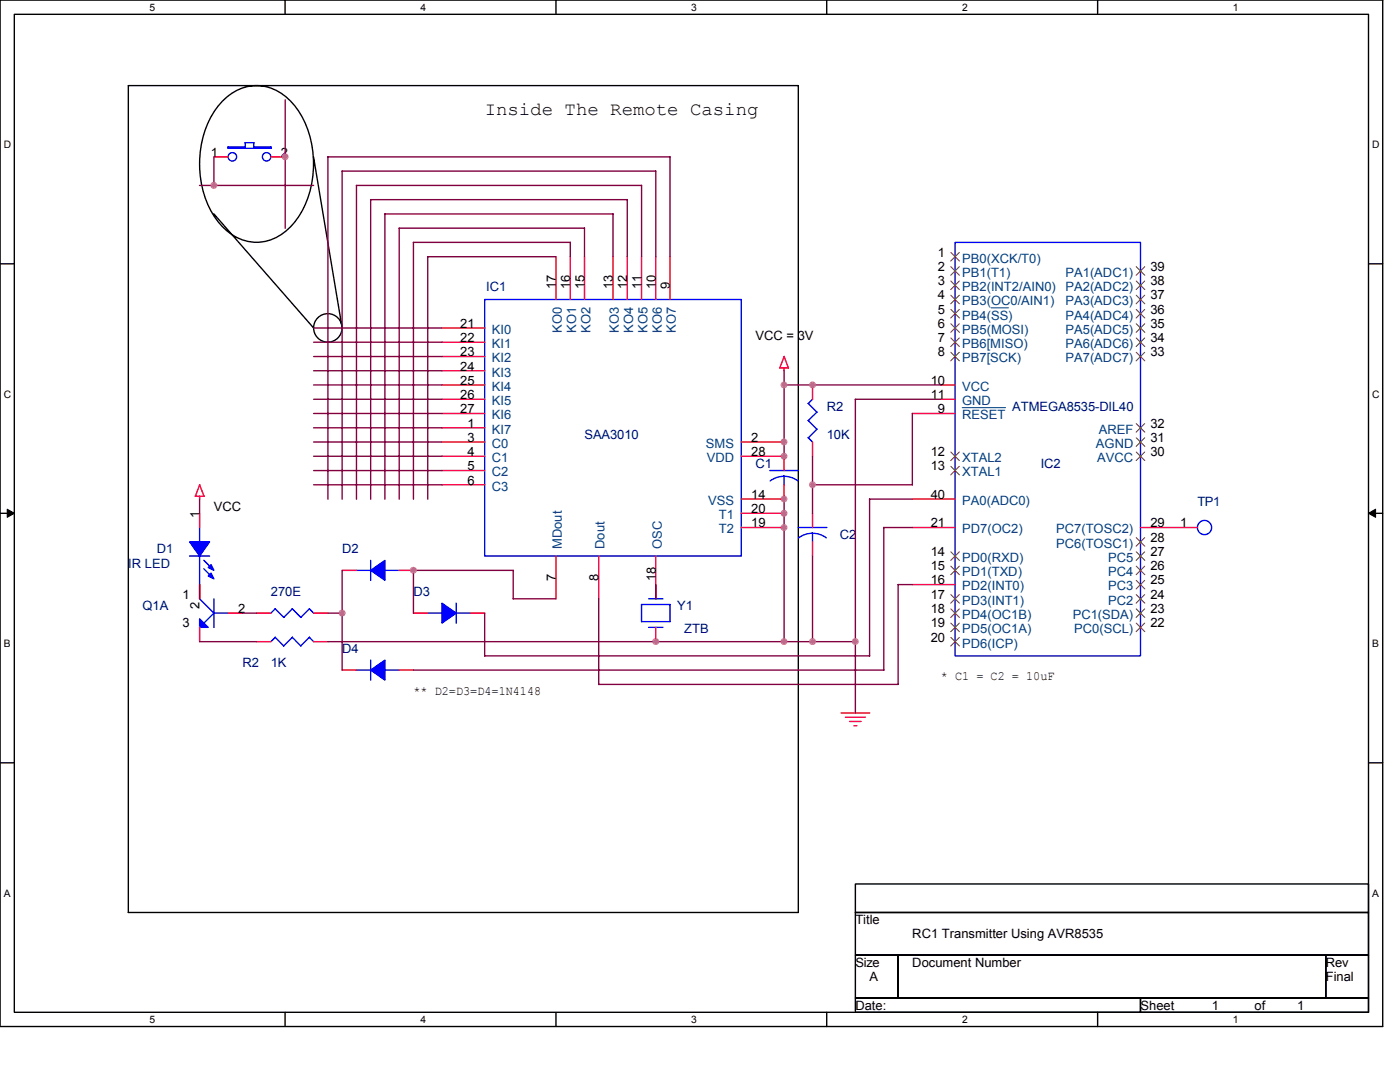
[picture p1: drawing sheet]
<svg xmlns="http://www.w3.org/2000/svg" width="279mm" height="216mm" viewBox="0 0 279 216" stroke-linecap="round" stroke-linejoin="round" font-family="sans-serif">
<path d="M0 0h275.9v204.8h-275.9zM2.9 2.9h270.2v199.1h-270.2z" fill="none" stroke="#000" stroke-width=".28"/>
<g fill="#fff">
<path d="M29.9 .3h1.1v2.3h-1.1z"/>
<path d="M29.9 202.3h1.1v2.3h-1.1z"/>
</g>
<path d="M56.9 0v2.9M56.9 202v2.8" fill="none" stroke="#000" stroke-width=".28"/>
<g fill="#fff">
<path d="M83.9 .3h1.1v2.3h-1.1z"/>
<path d="M83.9 202.3h1.1v2.3h-1.1z"/>
</g>
<path d="M111 0v2.9M111 202v2.8" fill="none" stroke="#000" stroke-width=".28"/>
<g fill="#fff">
<path d="M138 .3h1.1v2.3h-1.1z"/>
<path d="M138 202.3h1.1v2.3h-1.1z"/>
</g>
<path d="M165 0v2.9M165 202v2.8" fill="none" stroke="#000" stroke-width=".28"/>
<g fill="#fff">
<path d="M192 .3h1.1v2.3h-1.1z"/>
<path d="M192 202.3h1.1v2.3h-1.1z"/>
</g>
<path d="M219.1 0v2.9M219.1 202v2.8" fill="none" stroke="#000" stroke-width=".28"/>
<g fill="#fff">
<path d="M246.1 .3h1.1v2.3h-1.1z"/>
<path d="M246.1 202.3h1.1v2.3h-1.1z"/>
<path d="M.7 27.7h1.5v2.3h-1.5z"/>
<path d="M273.8 27.7h1.5v2.3h-1.5z"/>
<path d="M.7 77.5h1.5v2.3h-1.5z"/>
<path d="M273.8 77.5h1.5v2.3h-1.5z"/>
</g>
<path d="M0 52.6h2.9M273.1 52.6h2.8" fill="none" stroke="#000" stroke-width=".28"/>
<g fill="#fff">
<path d="M.7 127.3h1.4v2.3h-1.4z"/>
<path d="M273.8 127.3h1.4v2.3h-1.4z"/>
</g>
<path d="M0 102.4h2.9M273.1 102.4h2.8" fill="none" stroke="#000" stroke-width=".28"/>
<path d="M1.4 101.6l1.5 .8-1.5 .8zM273.1 102.4l1.4-.8v1.6z" fill="#000" stroke="#000" stroke-width=".2"/>
<g fill="#fff">
<path d="M.7 177.1h1.4v2.3h-1.4z"/>
<path d="M273.8 177.1h1.4v2.3h-1.4z"/>
</g>
<g fill="none" stroke="#000" stroke-width=".28">
<path d="M25.6 17.1h133.7v165h-133.7zM44.5 20.1a9 9 0 0 1 13.4 0 19.3 19.3 0 0 1 3.7 19.1 13.2 13.2 0 0 1-8 8.8 9.3 9.3 0 0 1-10-3.7 19.8 19.8 0 0 1 0-23.2zM62.6 31.3l5.7 34.1M42.7 42.7l19.9 22.7M0 152.2h2.9M273.1 152.2h2.8M170.7 176.4h102.4v5.7h-102.4zM170.7 182.1h102.4v8.5h-102.4zM170.7 190.6h8.5v8.6h-8.5zM170.7 199.2h56.9v2.8h-56.9zM179.2 190.6h85.4v8.6h-85.4zM227.6 199.2h45.5v2.8h-45.5z"/>
<path d="M264.6 190.6h8.5v8.6h-8.5z"/>
<circle cx="65.4" cy="65.4" r="2.84"/>
</g>
<g fill="none" stroke="#f00" stroke-width=".28">
<path d="M42.7 31.3h2.8M54.1 31.3h2.8M111 51.2v8.6M113.8 51.2v8.6M116.6 51.2v8.6M122.3 51.2v8.6M125.2 51.2v8.6M128 51.2v8.6M130.9 51.2v8.6M133.7 51.2v8.6M190.6 56.9h.1M190.6 54.1h.1"/>
<path d="M190.6 51.2h.1M190.6 59.8h.1M227.6 59.8h.1M227.6 54.1h.1M227.6 56.9h.1M88.2 79.7h8.5M88.2 76.8h8.5M88.2 65.4h8.5M88.2 68.3h8.5M88.2 71.1h8.5M88.2 74h8.5M156.5 73.4v.6"/>
<path d="M156.5 71.1l.9 2.3M156.5 71.1l-.9 2.3h1.7M162.2 76.8v2.9M187.8 79.7h2.8M187.8 76.8h2.8M190.6 71.1h.1M190.6 68.3h.1M190.6 65.4h.1M190.6 62.6h.1M227.6 62.6h.1M227.6 65.4h.1M227.6 68.3h.1"/>
<path d="M227.6 71.1h.1M39.8 99v.6M39.9 96.7l-.9 2.3h1.7l-.9-2.3M88.2 82.5h8.5M88.2 85.4h8.5M88.2 88.2h8.5M88.2 91h8.5M88.2 93.9h8.5M88.2 96.7h8.5M147.9 91h8.6v2.9M147.9 88.2h8.6M156.5 96.7v2.9h-8.6"/>
<path d="M162.2 88.2v2.8M182.1 82.5h8.5M182.1 99.6h8.5M190.6 91h.1M190.6 93.9h.1M227.6 85.4h.1M227.6 88.2h.1M227.6 91h.1M39.8 102.4v2.9M39.8 116.6v2.9M68.3 113.8h2.8M79.7 113.8h2.8"/>
<path d="M111 111v8.5M119.5 111v8.5M130.9 111v8.5M147.9 105.3h8.6M147.9 102.4h8.6M162.2 102.4v2.9M162.2 108.1v2.9M182.1 116.6h8.5M182.1 105.3h8.5M190.6 119.5h.1M190.6 111h.1M190.6 113.8h.1"/>
<path d="M227.6 108.1h.1M227.6 111h.1M227.6 113.8h.1M227.6 116.6h.1M227.6 119.5h.1M227.6 105.3h11.4M39.8 125.2v2.8M45.5 122.3h2.9M51.2 122.3h2.9M51.2 128h2.9M62.6 122.3h2.8M62.6 128h2.8"/>
<path d="M68.3 133.7h2.8M79.7 133.7h2.8M82.5 122.3h2.9M93.9 122.3h2.8M130.9 125.2v2.8M190.6 122.3h.1M190.6 125.2h.1M190.6 128h.1M227.6 122.3h.1M227.6 125.2h.1M167.9 142.3h5.7M168.7 143.1h4"/>
<path d="M169.5 144h2.3M170.4 144.8h.6"/>
</g>
<g fill="none" stroke="#00f" stroke-width=".28">
<path d="M45.5 29.3v.3M48.9 28.5h1.8M48.9 28.5v.8h-3.4M50.7 28.4l-.1 .9h3.5M54.1 29.3v.3h-8.6M96.7 59.8h51.2v51.2h-51.2zM190.6 48.4h37v82.5h-37zM162.2 79.7l-.9 .8M153.6 93.9h5.7M156.5 95v1.8M159.2 95.9l-1.3-.6-1.5-.3-1.4 .3-1.3 .7M161.3 87.3l.9 .9"/>
<path d="M161.3 80.5l1.7 1.7-1.7 1.7 1.7 1.7-1.7 1.8M37.8 111h4M39.8 119.5l2.9 2.9M39.8 105.3v2.8M39.8 111v5.7M40.7 111.8l1.7 1.7M40.7 113.5l1.7 1.7M42.7 119.5v5.7M71.1 113.8h2.9M74 111.8v4M76.8 113.8h2.9M129.5 119.5h2.8"/>
<path d="M159.3 105.3h5.7M159.4 107.3l1.3-.7 1.4-.2 1.5 .2 1.3 .7M162.2 106.4v1.7M45.6 122.3h-2.9l-2 2.1M54.9 121.5l1.7 1.7M54.9 127.2l1.7 1.7M54.9 121.5l-.8 .8M54.9 127.1l-.8 .9M58.3 121.5l1.7 1.7M58.3 127.2l1.7 1.7M58.4 121.5l-1.8 1.7M58.4 127.1l-1.8 1.8"/>
<path d="M61.7 121.5l.9 .9M61.7 127.2l.9 .9M61.8 121.5l-1.8 1.7M61.8 127.1l-1.8 1.8M71.1 133.7h2.9M74 131.7v4M76.8 133.7h2.9M85.4 122.3h2.8M91 122.3h2.9M91 120.4v4M129.5 125.2h2.8M133.7 120.6v3.4h-5.7v-3.4h5.7"/>
<circle cx="46.4" cy="31.3" r=".84"/>
<circle cx="53.2" cy="31.3" r=".84"/>
<circle cx="240.4" cy="105.3" r="1.42"/>
</g>
<path d="M197.8 61.4h3.5M192 81.3h8.7" fill="none" stroke="#004080" stroke-width=".2"/>
<g fill="none" stroke="#804000" stroke-width=".2">
<path d="M189.8 56.1l1.7 1.7M189.8 53.2l1.7 1.7M189.8 50.4l1.7 1.7M189.8 58.9l1.7 1.7M191.5 56.1l-1.8 1.7M191.5 53.2l-1.8 1.7M191.5 50.4l-1.8 1.7M191.5 58.9l-1.8 1.7M226.8 58.9l1.7 1.7M226.8 53.2l1.7 1.7M226.8 56.1l1.7 1.7M228.5 53.2l-1.8 1.7"/>
<path d="M228.5 58.9l-1.8 1.7M228.5 56.1l-1.8 1.7M189.8 70.3l1.7 1.7M189.8 67.4l1.7 1.8M189.8 64.6l1.7 1.7M189.8 61.7l1.7 1.8M191.5 70.3l-1.8 1.7M191.5 67.4l-1.8 1.8M191.5 64.6l-1.8 1.7M191.5 61.7l-1.8 1.8M226.8 61.7l1.7 1.8M226.8 64.6l1.7 1.7"/>
<path d="M226.8 67.4l1.7 1.8M226.8 70.3l1.7 1.7M228.5 61.7l-1.8 1.8M228.5 64.6l-1.8 1.7M228.5 67.4l-1.8 1.8M228.5 70.3l-1.8 1.7M189.8 90.2l1.7 1.7M189.8 93l1.7 1.8M191.5 90.2l-1.8 1.7M191.5 93l-1.8 1.8M226.8 84.5l1.7 1.7M226.8 87.4l1.7 1.7"/>
<path d="M226.8 90.2l1.7 1.7M228.5 87.4l-1.8 1.7M228.5 84.5l-1.8 1.7M228.5 90.2l-1.8 1.7M189.8 118.6l1.7 1.8M189.8 110.1l1.7 1.7M189.8 113l1.7 1.7M191.5 118.6l-1.8 1.8M191.5 110.1l-1.8 1.7M191.5 113l-1.8 1.7M226.8 107.3l1.7 1.7M226.8 110.1l1.7 1.7"/>
<path d="M226.8 113l1.7 1.7M226.8 115.8l1.7 1.7M226.8 118.6l1.7 1.8M228.5 107.3l-1.8 1.7M228.5 110.1l-1.8 1.7M228.5 113l-1.8 1.7M228.5 115.8l-1.8 1.7M228.5 118.6l-1.8 1.8M189.8 121.5l1.7 1.7M189.8 124.3l1.7 1.7M189.8 127.2l1.7 1.7M191.5 121.5l-1.8 1.7"/>
<path d="M191.5 124.3l-1.8 1.7M191.5 127.2l-1.8 1.7M226.8 121.5l1.7 1.7M226.8 124.3l1.7 1.7M228.5 121.5l-1.8 1.7M228.5 124.3l-1.8 1.7"/>
</g>
<g fill="#00f" stroke="#00f" stroke-width=".28">
<path d="M39.8 123.5l1.8 1.7h-1.8z" fill-rule="evenodd"/>
<path d="M37.8 108.1h4l-2 2.9z" fill-rule="evenodd"/>
<path d="M41.6 114.9l.5-.5 .6 1.1z" fill-rule="evenodd"/>
<path d="M41.6 113.2l.5-.5 .6 1.1z" fill-rule="evenodd"/>
<path d="M88.2 120.4l2.8 1.9-2.8 2z" fill-rule="evenodd"/>
<path d="M74 113.8l2.8-2v4z" fill-rule="evenodd"/>
<path d="M74 133.7l2.8-2v4z" fill-rule="evenodd"/>
</g>
<g fill="none" stroke="#800040" stroke-width=".28">
<path d="M56.9 19.9v25.7M39.8 37h22.8M42.7 31.3v5.7M65.4 31.3h68.3v19.9M65.4 31.3v68.3M68.3 34.1h62.6v17.1M68.3 34.1v65.5M71.1 37h56.9M71.1 37v62.6M74 39.8h51.2v11.4M74 39.8v59.8M128 37v14.2"/>
<path d="M76.8 42.7h45.5M76.8 42.7v56.9M79.7 45.5h36.9M79.7 45.5v54.1M82.5 48.4l31.3-.1v2.9M82.5 48.4v51.2M111 51.2h-25.7l.1 48.4M116.6 45.5v5.7M122.3 42.7v8.5M62.6 79.7h25.6M62.6 76.8h25.6M62.6 74h25.6"/>
<path d="M62.6 71.1h25.6M62.6 68.3h25.6M62.6 65.4h25.6M156.5 76.8h31.3M156.5 74v17M170.7 79.7h17.1M170.7 79.7v62.6M39.8 99.6v2.8M62.6 93.9h25.6M62.6 91h25.6M62.6 88.2h25.6M62.6 85.4h25.6"/>
<path d="M62.6 82.5h25.6M62.6 96.7h25.6M156.5 99.6v28.5M162.2 96.7h19.9M162.2 91v11.4M182.1 99.6h-8.6v31.3M182.1 82.5v14.2M39.8 116.6v2.9M68.3 113.8v19.9M82.5 113.8h19.9v5.7M82.5 113.8v8.6M102.4 119.5h8.6"/>
<path d="M119.5 119.5v17.1M130.9 116.6v2.9M162.2 111v17.1M176.4 105.2v28.5M176.4 105.3h5.7M182.1 116.6h-2.9v20M39.8 128h11.4M48.4 122.3h2.8M65.4 128h105.3M65.4 122.3h2.9M82.5 133.7h93.9M96.7 122.3v8.6"/>
<path d="M96.7 130.9h76.9M119.5 136.6h59.8"/>
</g>
<g fill="#f0f" stroke="#f0f" stroke-width=".28">
<circle cx="56.9" cy="31.3" r=".56"/>
<circle cx="42.7" cy="37" r=".56"/>
<circle cx="156.5" cy="91" r=".55"/>
<circle cx="156.5" cy="88.2" r=".56"/>
<circle cx="162.2" cy="76.8" r=".55"/>
<circle cx="82.5" cy="113.8" r=".56"/>
<circle cx="68.3" cy="122.3" r=".57"/>
<circle cx="156.5" cy="128" r=".55"/>
<circle cx="156.5" cy="102.4" r=".56"/>
<circle cx="156.5" cy="99.6" r=".55"/>
<circle cx="170.7" cy="128" r=".55"/>
<circle cx="130.9" cy="128" r=".56"/>
<circle cx="156.5" cy="105.3" r=".55"/>
<circle cx="162.2" cy="128" r=".55"/>
<circle cx="156.5" cy="76.8" r=".55"/>
<circle cx="162.1" cy="96.7" r=".56"/>
</g>
<text font-size="3.7" x="96.7" y="22.9">Inside The Remote Casing</text>
<g font-size="2.6">
<text x="42.1" y="31.3">1</text>
<text x="56" y="31.3">2</text>
<text x="187.2" y="51.2">1</text>
<text x="110.9" y="57.8" transform="rotate(-90 110.9 57.8)">17</text>
<text x="113.8" y="57.8" transform="rotate(-90 113.8 57.8)">16</text>
<text x="116.6" y="57.8" transform="rotate(-90 116.6 57.8)">15</text>
<text x="122.3" y="57.8" transform="rotate(-90 122.3 57.8)">13</text>
<text x="125.2" y="57.8" transform="rotate(-90 125.2 57.8)">12</text>
<text x="128" y="57.8" transform="rotate(-90 128 57.8)">11</text>
<text x="130.9" y="57.8" transform="rotate(-90 130.9 57.8)">10</text>
<text x="133.7" y="57.8" transform="rotate(-90 133.7 57.8)">9</text>
<text x="187.2" y="56.9">3</text>
<text x="187.2" y="54">2</text>
<text x="187.2" y="59.7">4</text>
<text x="229.6" y="59.7">37</text>
<text x="229.6" y="54">39</text>
<text x="229.6" y="56.9">38</text>
<text x="91.9" y="65.4">21</text>
<text x="187.2" y="65.4">6</text>
<text x="187.2" y="62.6">5</text>
<text x="229.6" y="62.6">36</text>
<text x="229.6" y="65.4">35</text>
<text x="91.9" y="68.3">22</text>
<text x="91.9" y="71.1">23</text>
<text x="150.8" y="67.8">VCC = 3V</text>
<text x="187.2" y="71.1">8</text>
<text x="187.2" y="68.3">7</text>
<text x="229.6" y="68.3">34</text>
<text x="229.6" y="71.1">33</text>
<text x="91.9" y="74">24</text>
<text x="91.9" y="76.8">25</text>
<text x="185.7" y="76.8">10</text>
<text x="91.9" y="79.7">26</text>
<text x="91.9" y="82.5">27</text>
<text x="185.7" y="79.7">11</text>
<text x="187.2" y="82.5">9</text>
<text x="93.3" y="85.3">1</text>
<text x="93.3" y="88.2">3</text>
<text x="149.9" y="88.2">2</text>
<text x="229.6" y="85.3">32</text>
<text x="229.6" y="88.2">31</text>
<text x="93.3" y="91">4</text>
<text x="93.3" y="93.9">5</text>
<text x="149.9" y="91">28</text>
<text x="185.7" y="91">12</text>
<text x="185.7" y="93.9">13</text>
<text x="229.6" y="91">30</text>
<text x="42.7" y="101.9">VCC</text>
<text x="93.3" y="96.7">6</text>
<text x="149.9" y="99.6">14</text>
<text x="185.7" y="99.6">40</text>
<text x="39.8" y="103.3" transform="rotate(-90 39.8 103.3)">1</text>
<text x="149.9" y="105.2">19</text>
<text x="149.9" y="102.4">20</text>
<text x="185.7" y="105.2">21</text>
<text x="229.6" y="105.2">29</text>
<text x="235.5" y="105.2">1</text>
<text x="185.7" y="110.9">14</text>
<text x="185.7" y="113.8">15</text>
<text x="229.6" y="108.1">28</text>
<text x="229.6" y="110.9">27</text>
<text x="229.6" y="113.8">26</text>
<text x="36.4" y="119.5">1</text>
<text x="110.9" y="115.9" transform="rotate(-90 110.9 115.9)">7</text>
<text x="119.5" y="115.9" transform="rotate(-90 119.5 115.9)">8</text>
<text x="130.9" y="115.9" transform="rotate(-90 130.9 115.9)">18</text>
<text x="185.7" y="116.6">16</text>
<text x="185.7" y="119.5">17</text>
<text x="229.6" y="116.6">25</text>
<text x="229.6" y="119.5">24</text>
<text x="36.4" y="125.2">3</text>
<text x="39.8" y="121.6" transform="rotate(-90 39.8 121.6)">2</text>
<text x="47.5" y="122.3">2</text>
<text x="185.7" y="122.3">18</text>
<text x="185.7" y="125.2">19</text>
<text x="229.6" y="122.3">23</text>
<text x="229.6" y="125.2">22</text>
<text x="185.7" y="128">20</text>
<text x="187.8" y="135.8">* C1 = C2 = 10uF</text>
<text x="82.5" y="138.6">** D2=D3=D4=1N4148</text>
<text x="170.7" y="184.4">Title</text>
<text x="182.1" y="187.2">RC1 Transmitter Using AVR8535</text>
<text x="170.7" y="192.9">Size</text>
<text x="173.5" y="195.8">A</text>
<text x="182.1" y="192.9">Document Number</text>
<text x="264.6" y="192.9">Rev</text>
<text x="264.6" y="195.8">Final</text>
<text x="170.7" y="201.5">Date:</text>
<text x="227.6" y="201.5">Sheet</text>
<text x="241.8" y="201.5">1</text>
<text x="250.4" y="201.5">of</text>
<text x="258.9" y="201.5">1</text>
</g>
<g font-size="2.6" fill="#004080">
<text x="192" y="52.4">PB0(XCK/T0)</text>
<text x="192" y="58.1">PB2(INT2/AIN0)</text>
<text x="192" y="55.2">PB1(T1)</text>
<text x="212.6" y="55.2">PA1(ADC1)</text>
<text x="212.6" y="58.1">PA2(ADC2)</text>
<text x="192" y="60.9">PB3(OC0/AIN1)</text>
<text x="192" y="63.8">PB4(SS)</text>
<text x="212.6" y="63.8">PA4(ADC4)</text>
<text x="212.6" y="60.9">PA3(ADC3)</text>
<text x="98.1" y="66.6">KI0</text>
<text x="98.1" y="69.4">KI1</text>
<text x="112.1" y="66.4" transform="rotate(-90 112.1 66.4)">KO0</text>
<text x="115" y="66.4" transform="rotate(-90 115 66.4)">KO1</text>
<text x="117.8" y="66.4" transform="rotate(-90 117.8 66.4)">KO2</text>
<text x="123.5" y="66.4" transform="rotate(-90 123.5 66.4)">KO3</text>
<text x="126.4" y="66.4" transform="rotate(-90 126.4 66.4)">KO4</text>
<text x="129.2" y="66.4" transform="rotate(-90 129.2 66.4)">KO5</text>
<text x="132.1" y="66.4" transform="rotate(-90 132.1 66.4)">KO6</text>
<text x="134.9" y="66.4" transform="rotate(-90 134.9 66.4)">KO7</text>
<text x="192" y="69.4">PB6[MISO)</text>
<text x="192" y="66.6">PB5(MOSI)</text>
<text x="212.6" y="66.6">PA5(ADC5)</text>
<text x="212.6" y="69.4">PA6(ADC6)</text>
<text x="98.1" y="72.3">KI2</text>
<text x="98.1" y="75.1">KI3</text>
<text x="98.1" y="78">KI4</text>
<text x="192" y="78">VCC</text>
<text x="192" y="72.3">PB7[SCK)</text>
<text x="212.6" y="72.3">PA7(ADC7)</text>
<text x="98.1" y="80.8">KI5</text>
<text x="98.1" y="83.7">KI6</text>
<text x="192" y="80.8">GND</text>
<text x="192" y="83.7">RESET</text>
<text x="98.1" y="86.5">KI7</text>
<text x="98.1" y="89.4">C0</text>
<text x="140.9" y="89.4">SMS</text>
<text x="218.7" y="89.4">AGND</text>
<text x="219.3" y="86.5">AREF</text>
<text x="98.1" y="92.2">C1</text>
<text x="98.1" y="95.1">C2</text>
<text x="141.1" y="92.2">VDD</text>
<text x="192" y="92.2">XTAL2</text>
<text x="192" y="95.1">XTAL1</text>
<text x="219" y="92.2">AVCC</text>
<text x="98.1" y="97.9">C3</text>
<text x="141.3" y="100.8">VSS</text>
<text x="192" y="100.8">PA0(ADC0)</text>
<text x="143.5" y="106.4">T2</text>
<text x="143.5" y="103.6">T1</text>
<text x="192" y="106.4">PD7(OC2)</text>
<text x="210.8" y="106.4">PC7(TOSC2)</text>
<text x="112.1" y="109.5" transform="rotate(-90 112.1 109.5)">MDout</text>
<text x="120.7" y="109.5" transform="rotate(-90 120.7 109.5)">Dout</text>
<text x="132.1" y="109.5" transform="rotate(-90 132.1 109.5)">OSC</text>
<text x="192" y="112.1">PD0(RXD)</text>
<text x="210.8" y="109.3">PC6(TOSC1)</text>
<text x="221.1" y="112.1">PC5</text>
<text x="192" y="117.8">PD2(INT0)</text>
<text x="192" y="115">PD1(TXD)</text>
<text x="221.1" y="115">PC4</text>
<text x="221.1" y="117.8">PC3</text>
<text x="192" y="120.6">PD3(INT1)</text>
<text x="192" y="123.5">PD4(OC1B)</text>
<text x="214.1" y="123.5">PC1(SDA)</text>
<text x="221.1" y="120.6">PC2</text>
<text x="192" y="126.3">PD5(OC1A)</text>
<text x="192" y="129.2">PD6(ICP)</text>
<text x="214.4" y="126.3">PC0(SCL)</text>
</g>
<g font-size="2.6" fill="#000080">
<text x="97" y="58.1">IC1</text>
<text x="165" y="82">R2</text>
<text x="202" y="82">ATMEGA8535-DIL40</text>
<text x="116.6" y="87.7">SAA3010</text>
<text x="165" y="87.7">10K</text>
<text x="150.8" y="93.3">C1</text>
<text x="207.7" y="93.3">IC2</text>
<text x="239" y="101">TP1</text>
<text x="167.6" y="107.6">C2</text>
<text x="25.6" y="113.3">IR LED</text>
<text x="31.3" y="110.4">D1</text>
<text x="68.3" y="110.4">D2</text>
<text x="54.1" y="119">270E</text>
<text x="82.5" y="119">D3</text>
<text x="28.5" y="121.8">Q1A</text>
<text x="135.1" y="121.8">Y1</text>
<text x="68.3" y="130.3">D4</text>
<text x="136.6" y="126.3">ZTB</text>
<text x="48.4" y="133.2">R2</text>
<text x="54.1" y="133.2">1K</text>
</g>
<g font-size="2">
<text x="29.9" y="2.1">5</text>
<text x="83.9" y="2.1">4</text>
<text x="138" y="2.1">3</text>
<text x="192" y="2.1">2</text>
<text x="246.1" y="2.1">1</text>
<text x=".7" y="29.6">D</text>
<text x="273.8" y="29.6">D</text>
<text x=".7" y="79.4">C</text>
<text x="273.8" y="79.4">C</text>
<text x=".7" y="129.2">B</text>
<text x="273.8" y="129.2">B</text>
<text x=".7" y="178.9">A</text>
<text x="273.8" y="178.9">A</text>
<text x="29.9" y="204.1">5</text>
<text x="83.9" y="204.1">4</text>
<text x="138" y="204.1">3</text>
<text x="192" y="204.1">2</text>
<text x="246.1" y="204.1">1</text>
</g>
</svg>
